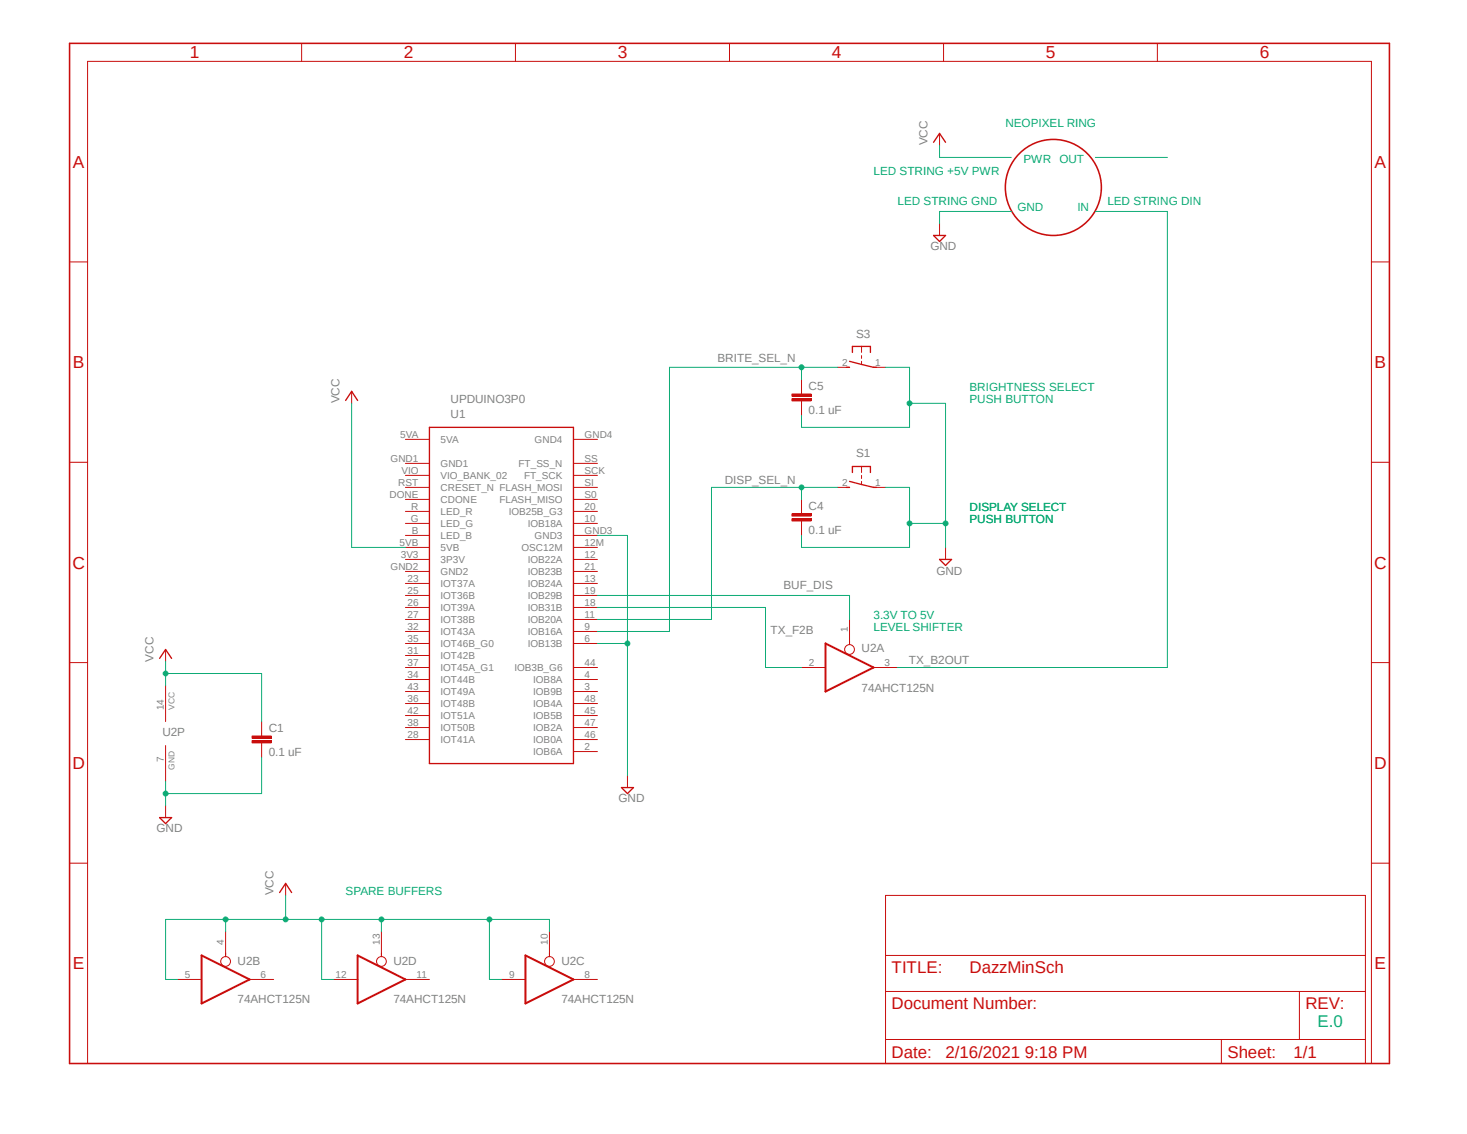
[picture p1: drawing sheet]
<svg xmlns="http://www.w3.org/2000/svg" width="279mm" height="216mm" viewBox="0 0 279 216" stroke-linecap="round" stroke-linejoin="round" font-family="sans-serif">
<path d="M12.8 8l252.2 195M265 8l-252.2 195" fill="none" stroke="#fff" stroke-width=".19"/>
<g fill="none" stroke="#c90d0c" stroke-width=".3">
<path d="M13.3 8.3h251.3v194.2h-251.3z"/>
<circle cx="200.6" cy="35.7" r="9.1"/>
</g>
<g fill="none" stroke="#c90d0c" stroke-width=".19">
<path d="M57.4 8.3v3.4M98.2 8.3v3.4M138.9 8.3v3.4M179.7 8.3v3.4M220.4 8.3v3.4M178.9 25.4v2.3M13.3 49.9h3.4M178.9 42.5v2.3M261.2 49.9h3.4M67 74.5v2.3M150.8 75h3.7v.4h-3.7zM150.8 75.9h3.7v.4h-3.7z"/>
<path d="M152.7 72.2v2.8M152.7 76.4v2.7M159.5 69.9h2.3M164.1 66v1.1M164.1 67.7v.5M164.1 68.8v.6M166.4 69.9h2.3M13.3 88h3.4M77.2 88.2h4.6M77.2 99.7h4.6M77.2 97.4h4.6M77.2 95.1h4.6"/>
<path d="M77.2 92.8h4.6M77.2 90.5h4.6M77.2 83.7h4.6M109.2 88.2h4.6M109.2 99.7h4.6M109.2 97.4h4.6M109.2 95.1h4.6M109.2 92.8h4.6M109.2 90.5h4.6M109.2 83.7h4.6M150.8 97.8h3.7v.5h-3.7zM150.8 98.8h3.7v.4h-3.7z"/>
<path d="M152.7 95.1v2.7M152.7 99.2v2.7M159.5 92.8h2.3M164.1 88.8v1.2M164.1 90.5v.6M164.1 91.7v.5M166.4 92.8h2.3M261.2 88h3.4M77.2 104.2h4.6M77.2 106.5h4.6M77.2 108.8h4.6M77.2 111.1h4.6"/>
<path d="M77.2 113.4h4.6M77.2 115.7h4.6M77.2 117.9h4.6M77.2 101.9h4.6M109.2 104.2h4.6M109.2 106.5h4.6M109.2 108.8h4.6M109.2 111.1h4.6M109.2 113.4h4.6M109.2 115.7h4.6M109.2 117.9h4.6M109.2 101.9h4.6"/>
<path d="M161.8 117.9v4.8M180.1 104.2v2.3M13.3 126.2h3.4M31.5 123.7v2.2M31.5 130.5v6.9M49.8 137.4v2.7M77.2 127.1h4.6M77.2 120.2h4.6M77.2 122.5h4.6M77.2 124.8h4.6M77.2 129.4h4.6M77.2 131.7h4.6"/>
<path d="M77.2 133.9h4.6M77.2 136.2h4.6M77.2 138.5h4.6M109.2 127.1h4.6M109.2 120.2h4.6M109.2 122.5h4.6M109.2 129.4h4.6M109.2 131.7h4.6M109.2 133.9h4.6M109.2 136.2h4.6M109.2 138.5h4.6M152.7 127.1h4.5"/>
<path d="M166.4 127.1h4.5M261.2 126.2h3.4M31.5 141.9v6.9M31.5 153.4v2.3M48 140.1h3.6v.4h-3.6zM48 141h3.6v.4h-3.6zM49.8 141.5v2.7M77.2 140.8h4.6M109.2 140.8h4.6M109.2 143.1h4.6M119.5 147.7v2.2M13.3 164.3h3.4"/>
<path d="M43 177.3v4.9M54.4 168.2v2.3M72.6 177.3v4.9M104.6 177.3v4.9M168.7 170.5h91.4v32h-91.4zM261.2 164.3h3.4M33.8 186.5h4.6M47.5 186.5h4.6M63.5 186.5h4.6M77.2 186.5h4.6M95.5 186.5h4.6M109.2 186.5h4.6"/>
<path d="M168.7 188.8h91.4M168.7 197.9h91.4M168.7 181.9h91.4M232.6 197.9v4.6M247.5 188.8v9.1M16.7 202.5v-190.8h244.5v190.8"/>
<circle cx="161.8" cy="123.7" r=".93"/>
<circle cx="43" cy="183.1" r=".93"/>
<circle cx="72.6" cy="183.1" r=".93"/>
<circle cx="104.6" cy="183.1" r=".93"/>
</g>
<path d="M150.8 75.2h3.7M150.8 76.1h3.7M150.8 98h3.7M150.8 99h3.7M48 140.3h3.6M48 141.2h3.6" fill="none" stroke="#c90d0c" stroke-width=".42"/>
<g fill="none" stroke="#c90d0c" stroke-width=".25">
<path d="M177.8 27.1l1.1-1.7 1.2 1.7M177.8 44.8h2.3l-1.2 1.2zM65.8 76.2l1.2-1.7 1.1 1.7M161.2 69.9h.6M161.8 68.8l4.6 1.1h.5M162.3 67.1v-1.1h3.5v1.1M81.8 81.4h27.4v64h-27.4zM161.2 92.8h.6M161.8 91.7l4.6 1.1h.5M162.3 90v-1.2h3.5v1.2M178.9 106.5h2.3l-1.1 1.2zM30.4 125.3l1.1-1.6 1.2 1.6"/>
<path d="M30.4 155.7h2.3l-1.2 1.1zM118.4 149.9h2.2l-1.1 1.2zM53.3 169.9l1.1-1.7 1.1 1.7"/>
</g>
<path d="M157.2 122.5l9.2 4.6-9.2 4.6zM38.4 181.9l9.1 4.6-9.1 4.6zM68.1 181.9l9.1 4.6-9.1 4.6zM100.1 181.9l9.1 4.6-9.1 4.6z" fill="none" stroke="#c90d0c" stroke-width=".38"/>
<path d="M31.5 148.8v4.6M49.8 144.2v6.9h-18.3" fill="none" stroke="#0dab76" stroke-width=".19"/>
<circle cx="31.5" cy="151.1" r=".46" fill="#0dab76"/>
<g fill="none" stroke="#0dab76" stroke-width=".19">
<path d="M168.7 69.9h4.5v11.5h-20.5v-2.3M173.2 76.8h6.9v27.4M168.7 92.8h4.5v11.4h-20.5v-2.3M173.2 99.7h6.9"/>
<circle cx="31.5" cy="151.1" r=".46"/>
</g>
<circle cx="173.2" cy="99.7" r=".46" fill="#0dab76"/>
<circle cx="173.2" cy="99.7" r=".46" fill="none" stroke="#0dab76" stroke-width=".19"/>
<circle cx="180.1" cy="99.7" r=".46" fill="#0dab76"/>
<circle cx="180.1" cy="99.7" r=".46" fill="none" stroke="#0dab76" stroke-width=".19"/>
<circle cx="173.2" cy="76.8" r=".46" fill="#0dab76"/>
<g fill="none" stroke="#0dab76" stroke-width=".19">
<path d="M113.8 101.9h5.7v45.8M113.8 122.5h5.7"/>
<circle cx="173.2" cy="76.8" r=".46"/>
</g>
<circle cx="119.5" cy="122.5" r=".46" fill="#0dab76"/>
<g fill="none" stroke="#0dab76" stroke-width=".19">
<path d="M192.6 40.3h-13.7v2.2M31.5 125.9v4.6M31.5 128.2h18.3v9.2"/>
<circle cx="119.5" cy="122.5" r=".46"/>
</g>
<circle cx="31.5" cy="128.2" r=".46" fill="#0dab76"/>
<g fill="none" stroke="#0dab76" stroke-width=".19">
<path d="M93.2 175v11.5h2.3M104.6 177.3v-2.3h-73.1v11.5h2.3"/>
<circle cx="31.5" cy="128.2" r=".46"/>
</g>
<circle cx="93.2" cy="175" r=".46" fill="#0dab76"/>
<g fill="none" stroke="#0dab76" stroke-width=".19">
<path d="M61.3 175v11.5h2.2"/>
<circle cx="93.2" cy="175" r=".46"/>
</g>
<circle cx="61.3" cy="175" r=".46" fill="#0dab76"/>
<g fill="none" stroke="#0dab76" stroke-width=".19">
<path d="M43 175v2.3"/>
<circle cx="61.3" cy="175" r=".46"/>
</g>
<circle cx="43" cy="175" r=".46" fill="#0dab76"/>
<g fill="none" stroke="#0dab76" stroke-width=".19">
<path d="M72.6 175v2.3"/>
<circle cx="43" cy="175" r=".46"/>
</g>
<circle cx="72.6" cy="175" r=".46" fill="#0dab76"/>
<g fill="none" stroke="#0dab76" stroke-width=".19">
<path d="M54.4 170.5v4.5"/>
<circle cx="72.6" cy="175" r=".46"/>
</g>
<circle cx="54.4" cy="175" r=".46" fill="#0dab76"/>
<g fill="none" stroke="#0dab76" stroke-width=".19">
<path d="M178.9 27.7v2.3h13.7M208.6 40.3h13.7v86.8h-51.4M67 76.8v27.4h10.2M152.7 92.8v2.3M159.5 92.8h-24v25.1M113.8 115.7h32v11.4h6.9"/>
<circle cx="54.4" cy="175" r=".46"/>
</g>
<circle cx="152.7" cy="92.8" r=".46" fill="#0dab76"/>
<g fill="none" stroke="#0dab76" stroke-width=".19">
<path d="M159.5 69.9h-6.8v2.3M113.8 117.9h21.7"/>
<circle cx="152.7" cy="92.8" r=".46"/>
</g>
<circle cx="152.7" cy="69.9" r=".46" fill="#0dab76"/>
<g fill="none" stroke="#0dab76" stroke-width=".19">
<path d="M208.6 30h13.7M152.7 69.9h-25.2v50.3h-13.7M113.8 113.4h48v4.5"/>
<circle cx="152.7" cy="69.9" r=".46"/>
</g>
<g font-size="3.3" fill="#c90d0c">
<text x="36.2" y="11.1">1</text>
<text x="76.9" y="11.1">2</text>
<text x="117.7" y="11.1">3</text>
<text x="158.4" y="11.1">4</text>
<text x="199.2" y="11.1">5</text>
<text x="240" y="11.1">6</text>
<text x="13.9" y="31.9">A</text>
<text x="261.8" y="31.9">A</text>
<text x="13.9" y="70.1">B</text>
<text x="261.8" y="70.1">B</text>
<text x="13.8" y="108.2">C</text>
<text x="261.7" y="108.2">C</text>
<text x="13.8" y="146.4">D</text>
<text x="261.7" y="146.4">D</text>
<text x="13.9" y="184.5">E</text>
<text x="261.8" y="184.5">E</text>
</g>
<g font-size="3.2" fill="#c90d0c">
<text x="169.8" y="185.3">TITLE:</text>
<text x="184.7" y="185.3">DazzMinSch</text>
<text x="169.8" y="192.2">Document Number:</text>
<text x="248.6" y="192.2">REV:</text>
<text x="169.8" y="201.3">Date:</text>
<text x="180.1" y="201.3">2/16/2021 9:18 PM</text>
<text x="233.8" y="201.3">Sheet:</text>
<text x="246.3" y="201.3">1/1</text>
</g>
<text font-size="3.2" fill="#0dab76" x="250.9" y="195.6">E.0</text>
<g font-size="2.2" fill="#808080">
<text x="176.7" y="27.7" transform="rotate(-90 176.7 27.7)">VCC</text>
<text x="177.2" y="47.7">GND</text>
<text x="163.1" y="64.3">S3</text>
<text x="136.7" y="68.8">BRITE_SEL_N</text>
<text x="64.7" y="76.8" transform="rotate(-90 64.7 76.8)">VCC</text>
<text x="85.8" y="76.8">UPDUINO3P0</text>
<text x="154" y="74.2">C5</text>
<text x="85.8" y="79.7">U1</text>
<text x="154" y="78.7">0.1 uF</text>
<text x="163.1" y="87.1">S1</text>
<text x="138" y="92.1">DISP_SEL_N</text>
<text x="154" y="101.6">0.1 uF</text>
<text x="154" y="97">C4</text>
<text x="149.2" y="112.2">BUF_DIS</text>
<text x="178.4" y="109.4">GND</text>
<text x="29.3" y="125.9" transform="rotate(-90 29.3 125.9)">VCC</text>
<text x="146.8" y="120.7">TX_F2B</text>
<text x="164.1" y="124.2">U2A</text>
<text x="164.1" y="131.7">74AHCT125N</text>
<text x="173.1" y="126.4">TX_B2OUT</text>
<text x="30.9" y="140.2">U2P</text>
<text x="51.2" y="143.9">0.1 uF</text>
<text x="51.2" y="139.3">C1</text>
<text x="117.8" y="152.8">GND</text>
<text x="29.8" y="158.5">GND</text>
<text x="52.1" y="170.5" transform="rotate(-90 52.1 170.5)">VCC</text>
<text x="45.3" y="183.6">U2B</text>
<text x="74.9" y="183.6">U2D</text>
<text x="106.9" y="183.6">U2C</text>
<text x="45.3" y="191.1">74AHCT125N</text>
<text x="74.9" y="191.1">74AHCT125N</text>
<text x="106.9" y="191.1">74AHCT125N</text>
</g>
<g font-size="2.2" fill="#0dab76">
<text x="191.5" y="24.3">NEOPIXEL RING</text>
<text x="166.4" y="33.4">LED STRING +5V PWR</text>
<text x="194.9" y="31.1">PWR OUT</text>
<text x="170.9" y="39.1">LED STRING GND</text>
<text x="193.8" y="40.3">GND</text>
<text x="205.2" y="40.3">IN</text>
<text x="210.9" y="39.1">LED STRING DIN</text>
<text x="184.7" y="74.4">BRIGHTNESS SELECT</text>
<text x="184.7" y="76.8">PUSH BUTTON</text>
<text x="184.7" y="97.2">DISPLAY SELECT</text>
<text x="184.7" y="99.7">PUSH BUTTON</text>
<text x="166.4" y="117.8">3.3V TO 5V</text>
<text x="166.4" y="120.2">LEVEL SHIFTER</text>
<text x="65.8" y="170.5">SPARE BUFFERS</text>
</g>
<g font-size="1.9" fill="#808080">
<text x="160.4" y="69.6">2</text>
<text x="166.7" y="69.6">1</text>
<text x="76.2" y="83.4">5VA</text>
<text x="111.3" y="83.4">GND4</text>
<text x="74.4" y="87.9">GND1</text>
<text x="83.9" y="88.9">GND1</text>
<text x="83.9" y="84.4">5VA</text>
<text x="98.8" y="88.9">FT_SS_N</text>
<text x="101.8" y="84.3">GND4</text>
<text x="111.3" y="87.9">SS</text>
<text x="74.2" y="94.8">DONE</text>
<text x="75.9" y="92.5">RST</text>
<text x="76.5" y="90.2">VIO</text>
<text x="83.9" y="95.8">CDONE</text>
<text x="83.9" y="93.5">CRESET_N FLASH_MOSI</text>
<text x="83.9" y="91.2">VIO_BANK_02</text>
<text x="95.1" y="95.8">FLASH_MISO</text>
<text x="99.8" y="91.2">FT_SCK</text>
<text x="111.3" y="94.8">S0</text>
<text x="111.3" y="92.5">SI</text>
<text x="111.3" y="90.2">SCK</text>
<text x="160.4" y="92.5">2</text>
<text x="166.7" y="92.5">1</text>
<text x="78.2" y="99.4">G</text>
<text x="78.3" y="97.1">R</text>
<text x="78.4" y="101.6">B</text>
<text x="83.9" y="100.3">LED_G</text>
<text x="83.9" y="98">LED_R</text>
<text x="96.9" y="98">IOB25B_G3</text>
<text x="100.5" y="100.3">IOB18A</text>
<text x="111.3" y="101.6">GND3</text>
<text x="111.3" y="99.4">10</text>
<text x="111.3" y="97.1">20</text>
<text x="76.1" y="103.9">5VB</text>
<text x="76.3" y="106.2">3V3</text>
<text x="83.9" y="104.9">5VB</text>
<text x="83.9" y="107.2">3P3V</text>
<text x="83.9" y="102.6">LED_B</text>
<text x="99.3" y="104.9">OSC12M</text>
<text x="100.5" y="107.2">IOB22A</text>
<text x="101.8" y="102.6">GND3</text>
<text x="111.3" y="106.2">12</text>
<text x="111.3" y="103.9">12M</text>
<text x="74.4" y="108.5">GND2</text>
<text x="77.6" y="110.7">23</text>
<text x="77.6" y="113">25</text>
<text x="83.9" y="109.5">GND2</text>
<text x="83.9" y="111.8">IOT37A</text>
<text x="100.5" y="111.8">IOB24A</text>
<text x="100.5" y="109.5">IOB23B</text>
<text x="111.3" y="113">19</text>
<text x="111.3" y="110.7">13</text>
<text x="111.3" y="108.5">21</text>
<text x="77.6" y="115.3">26</text>
<text x="77.6" y="117.6">27</text>
<text x="77.6" y="119.9">32</text>
<text x="83.9" y="114">IOT36B</text>
<text x="83.9" y="116.3">IOT39A</text>
<text x="83.9" y="118.6">IOT38B</text>
<text x="100.5" y="118.6">IOB20A</text>
<text x="100.5" y="116.3">IOB31B</text>
<text x="100.5" y="114">IOB29B</text>
<text x="111.3" y="119.9">9</text>
<text x="111.3" y="117.6">11</text>
<text x="111.3" y="115.3">18</text>
<text x="77.6" y="122.2">35</text>
<text x="77.6" y="124.5">31</text>
<text x="83.9" y="120.9">IOT43A</text>
<text x="83.9" y="123.2">IOT46B_G0</text>
<text x="83.9" y="125.5">IOT42B</text>
<text x="100.5" y="123.2">IOB13B</text>
<text x="100.5" y="120.9">IOB16A</text>
<text x="111.3" y="122.2">6</text>
<text x="161.5" y="120.4" transform="rotate(-90 161.5 120.4)">1</text>
<text x="77.6" y="126.7">37</text>
<text x="77.6" y="129">34</text>
<text x="77.6" y="131.3">43</text>
<text x="83.9" y="127.8">IOT45A_G1</text>
<text x="83.9" y="130">IOT44B</text>
<text x="98" y="127.8">IOB3B_G6</text>
<text x="101.6" y="130">IOB8A</text>
<text x="111.3" y="129">4</text>
<text x="111.3" y="126.7">44</text>
<text x="111.3" y="131.3">3</text>
<text x="154.1" y="126.7">2</text>
<text x="168.5" y="126.7">3</text>
<text x="31.2" y="135.2" transform="rotate(-90 31.2 135.2)">14</text>
<text x="77.6" y="133.6">36</text>
<text x="77.6" y="135.9">42</text>
<text x="83.9" y="132.3">IOT49A</text>
<text x="83.9" y="134.6">IOT48B</text>
<text x="83.9" y="136.9">IOT51A</text>
<text x="101.6" y="132.3">IOB9B</text>
<text x="101.6" y="134.6">IOB4A</text>
<text x="101.6" y="136.9">IOB5B</text>
<text x="111.3" y="133.6">48</text>
<text x="111.3" y="135.9">45</text>
<text x="77.6" y="138.2">38</text>
<text x="77.6" y="140.5">28</text>
<text x="83.9" y="139.2">IOT50B</text>
<text x="83.9" y="141.5">IOT41A</text>
<text x="101.6" y="139.2">IOB2A</text>
<text x="101.6" y="141.5">IOB0A</text>
<text x="101.6" y="143.8">IOB6A</text>
<text x="111.3" y="138.2">47</text>
<text x="111.3" y="140.5">46</text>
<text x="111.3" y="142.7">2</text>
<text x="31.2" y="145.1" transform="rotate(-90 31.2 145.1)">7</text>
<text x="42.6" y="179.8" transform="rotate(-90 42.6 179.8)">4</text>
<text x="72.3" y="179.8" transform="rotate(-90 72.3 179.8)">13</text>
<text x="104.4" y="179.8" transform="rotate(-90 104.4 179.8)">10</text>
<text x="35.2" y="186.2">5</text>
<text x="49.6" y="186.2">6</text>
<text x="63.9" y="186.2">12</text>
<text x="79.3" y="186.2">11</text>
<text x="96.9" y="186.2">9</text>
<text x="111.3" y="186.2">8</text>
</g>
<g font-size="1.6" fill="#808080">
<text x="33.2" y="135.1" transform="rotate(-90 33.2 135.1)">VCC</text>
<text x="33.2" y="146.5" transform="rotate(-90 33.2 146.5)">GND</text>
</g>
</svg>
